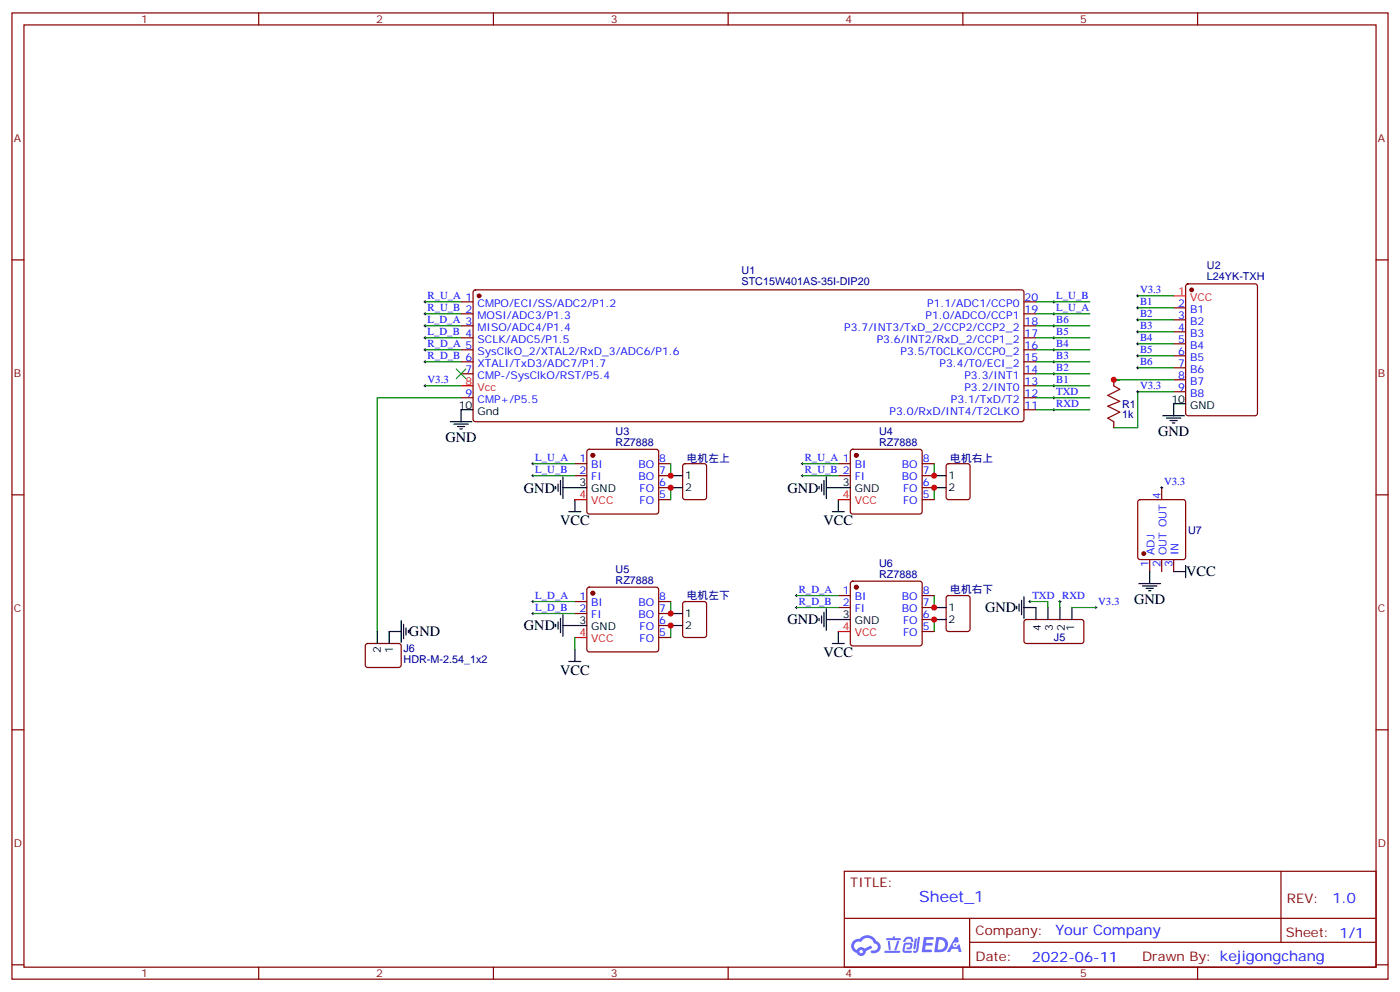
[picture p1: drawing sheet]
<svg xmlns="http://www.w3.org/2000/svg" width="412mm" height="292mm" viewBox="0 0 412 292" stroke-linecap="round" stroke-linejoin="round" font-family="sans-serif">
<g fill="none" stroke="#870000" stroke-width=".35">
<path d="M3.5 3.8h405.4v284.3h-405.4zM7.1 7.3h398.2v277.3h-398.2zM76.2 3.8v3.5M145.3 3.8v3.5M214.5 3.8v3.5M283.6 3.8v3.5M352.8 3.8v3.5M3.5 76.5h3.6M405.3 76.5h3.6M3.5 145.6h3.6M405.3 145.6h3.6M3.5 214.8h3.6"/>
<path d="M405.3 214.8h3.6M248.7 256.4h156.6v28.2h-156.6zM377.3 256.4v20.9M248.7 270.2h156.5M285.6 277.3h119.6M285.6 270.2v14.2M3.5 283.9h3.6M76.2 284.6v3.5M145.3 284.6v3.5M214.5 284.6v3.5M283.6 284.6v3.5M352.8 284.6v3.5"/>
<path d="M405.3 283.9h3.6"/>
</g>
<g fill="#5487ff">
<path d="M272.1 275.7h2.6l.3 .2-.1 .6h-2l-.1 1h1.6l.4 .4-.4 .4h-1.7l-.2 1.1 1.8 .1 .3 .3-.2 .4h-2.9z"/>
<path d="M281.4 275.8h.7l.4 1.3-.7 .3a.74 .74 0 0 0-1.1 .3 .74 .74 0 0 0 .5 1.1 .74 .74 0 0 0 .9-.7l.5-.3 .7 2.4h-.9l-.2-1h-1.9l-.5 1h-.9z"/>
<path d="M269.5 276.2h.6l-.4 2.9a.31 .31 0 0 1-.3 .3 .31 .31 0 0 1-.3-.3z"/>
<path d="M270.4 275.7h.6l-.5 4a.89 .89 0 0 1-.7 .7 .89 .89 0 0 1-.9-.3l1-.5z"/>
<path d="M266.8 275.9l.6-.2 1.2 .1 .5 1.3-.6 .1-.4-.9-1 .1a.95 .95 0 0 1-1 .8l-.1-.2z"/>
<path d="M266.4 277.6l1.8-.2a1.04 1.04 0 0 1 .6 1.1 1.04 1.04 0 0 1-.8 .9h-.7a.29 .29 0 0 1-.3-.4 .29 .29 0 0 1 .3-.2h.7l.2-.8h-1.4l-.4 1.8h1.9a.29 .29 0 0 1 .3 .3 .29 .29 0 0 1-.3 .3h-2l-.4-.3 .2-2.1z"/>
<path d="M260.5 279.8h4.4a.3 .3 0 0 1 .3 .3 .3 .3 0 0 1-.3 .3h-4.3z"/>
<path d="M264.3 276.9h.6l-.5 1.6a1.02 1.02 0 0 1-.7 1.2l-.2-.3z"/>
<path d="M261.5 276.9h.6l.3 2.4-.3 .3-.3-.2z"/>
<path d="M261.1 276.1h1.9l.2-.5h.5l-.1 .5h1.5a.29 .29 0 0 1 .3 .3 .29 .29 0 0 1-.3 .3h-3.9z"/>
<path d="M275.8 275.7l-.6 4.5h1.4a2.27 2.27 0 0 0 2.7-2.3 2.27 2.27 0 0 0-2.7-2.2zM276.6 276.5a1.5 1.5 0 0 1 1.8 1.6 1.5 1.5 0 0 1-1.9 1.3h-.3z"/>
<path d="M251.4 276.9a2.09 2.09 0 0 0 1 3.5 1.37 1.37 0 0 0 1.5 .9 1.37 1.37 0 0 0 1.1-1.4l2-1-.5-.7-1.8 1a1.4 1.4 0 0 0-2.3 .4 1.32 1.32 0 0 1-.6-1.9 1.32 1.32 0 0 1 1.9-.4 2.02 2.02 0 0 1 2-1.3 2.02 2.02 0 0 1 1.8 1.6 1.09 1.09 0 0 1 1.1 1.4 1.09 1.09 0 0 1-1.6 .7 .41 .41 0 0 0-.5 .3 .41 .41 0 0 0 .4 .5 1.89 1.89 0 0 0 2.4-1.2 1.89 1.89 0 0 0-1.2-2.4 2.98 2.98 0 0 0-5-.6l-1 .1zM253.2 280a.52 .52 0 0 1 1 0 .52 .52 0 0 1-1 0z"/>
<circle cx="281.4" cy="278" r=".28"/>
</g>
<g fill="none" stroke="#870000" stroke-width=".35">
<path d="M135.8 88.8h3.5M135.8 92.4h3.5M135.8 95.9h3.5M135.8 99.4h3.5M139.6 85.5l.5-.2 161.1 .1 .4 .6v37.4l-.2 .5-.5 .2h-160.8l-.5-.2-.3-.5v-37.4zM301.6 88.8h3.6M301.6 92.4h3.6M301.6 95.9h3.6M301.6 99.4h3.6M345.7 90.6h3.5M345.7 94.1h3.5M345.7 97.6h3.5"/>
<path d="M349.5 83.7l.5-.2h19.7l.7 .5v37.6l-.4 .7h-20l-.7-.4-.1-37.7zM135.8 102.9h3.5M135.8 106.5h3.5M135.8 110h3.5M135.8 117.1h3.5M301.6 102.9h3.6M301.6 106.5h3.6M301.6 110h3.6M301.6 117.1h3.6M301.6 113.5h3.6M328.1 111.8v1.7M345.7 101.2h3.5"/>
<path d="M345.7 104.7h3.5M345.7 108.2h3.5M345.7 111.8h3.5M345.7 115.3h3.5M169.3 136.5h3.6M169.3 140h3.6M173.1 132.4l.5-.2h19.7l.5 .2 .2 .5v17.7l-.2 .5-.5 .2h-19.7l-.5-.3-.2-.4v-17.7zM194 136.5h3.6M194 140h3.6M201.3 136.7l.5-.2h5.6l.7 .4v9.4l-.4 .7h-5.9l-.7-.4v-9.4zM246.9 136.5h3.6M246.9 140h3.6"/>
<path d="M250.7 132.4l.5-.2h19.7l.5 .2 .2 .5v17.7l-.2 .5-.5 .2h-19.7l-.5-.3-.2-.4v-17.7zM271.6 136.5h3.6M271.6 140h3.6M278.9 136.7l.5-.2h5.6l.7 .4 .1 9.4-.5 .7h-5.9l-.7-.4v-9.4zM301.6 120.6h3.6M328.1 124.1v1.8M194 147h3.6M194 143.5h3.6M271.6 147h3.6M271.6 143.5h3.6M335.4 147.2l.4-.2h12.7l.5 .2 .2 .5v16.3l-.2 .5-.5 .2h-12.7l-.5-.3-.2-.4v-16.3zM342.2 143.5v3.5"/>
<path d="M169.3 177h3.6M173.1 173l.5-.2h19.7l.5 .2 .2 .5v17.6l-.2 .5-.5 .2h-19.7l-.5-.2-.2-.5v-17.6zM194 177h3.6M201.3 177.2l.5-.2h5.6l.7 .5v9.4l-.4 .7h-5.9l-.7-.5v-9.4zM246.9 175.3h3.6M246.9 178.8h3.6M250.7 171.2l.5-.2h19.7l.5 .2 .2 .5v17.7l-.2 .5-.5 .2h-19.7l-.5-.3-.2-.4v-17.7zM271.6 175.3h3.6M271.6 178.8h3.6M278.9 175.5l.5-.2h5.6l.7 .4 .1 9.4-.5 .7h-5.9l-.7-.4v-9.4zM338.7 164.7v3.5M342.2 164.7v3.5"/>
<path d="M345.7 164.7v3.5M107.8 189.6l.5-.2h9.4l.5 .7-.1 5.9-.6 .4h-9.5l-.4-.7v-5.6zM169.3 180.6h3.6M194 180.6h3.6M194 187.6h3.6M194 184.1h3.6M271.6 185.8h3.6M271.6 182.3h3.6M301.9 182.5l.4-.2 16.5 .1 .5 .6-.1 5.9-.6 .5-16.5-.1-.5-.6v-5.7z"/>
</g>
<g fill="#870000" stroke="#870000" stroke-width=".35">
<circle cx="141.1" cy="87.1" r=".53"/>
<circle cx="351" cy="85.3" r=".53"/>
<circle cx="174.6" cy="134" r=".53"/>
<circle cx="252.2" cy="134" r=".53"/>
<circle cx="174.6" cy="174.6" r=".53"/>
<circle cx="252.2" cy="172.8" r=".53"/>
<circle cx="336.9" cy="162.9" r=".53"/>
</g>
<path d="M345.7 87.1h3.5M135.8 113.5h3.5M169.3 147h3.6M246.9 147h3.6M169.3 187.6h3.6M246.9 185.8h3.6" fill="none" stroke="#f00" stroke-width=".35"/>
<g fill="none" stroke="#000" stroke-width=".35">
<path d="M349.2 118.8h-3.5v3.5M132.6 124.1h6.4M133.7 124.8h4.2M134.8 125.5h2.1M135.5 126.2h.7M139.3 120.6h-3.5v3.5M197.6 140h3.5M275.2 140h3.5M342.5 122.3h6.4M343.6 123h4.2M344.7 123.8h2.1M345.4 124.5h.7"/>
<path d="M163.7 143.2v.7M164.4 142.5v2.1M165.1 141.4v4.2M165.8 143.5h7.1M165.8 140.3v6.4M167.6 150.6h3.5M169.3 147v3.6M197.6 143.5h3.5M241.3 143.2v.7M242 142.5v2.1M242.7 141.4v4.2M243.4 143.5h7.1"/>
<path d="M243.4 140.3v6.4M245.2 150.6h3.5M246.9 147v3.6M275.2 143.5h3.5M243.4 179.1v6.4M275.2 178.8h3.5M299.5 178.4v.7M300.2 177.7v2.1M300.9 176.7v4.2M301.6 178.8h3.6v3.5M301.6 175.6v6.4M308.7 178.8v3.5"/>
<path d="M312.2 178.8v3.5M315.7 178.8v3.5M335.5 171.7h6.3M336.5 172.4h4.3M337.6 173.1h2.1M338.3 173.8h.7M338.7 168.2v3.5M345.7 168.2h3.5M349.2 166.4v3.6M111.1 185.8v3.6M118.2 185.8h-3.5v3.6M118.2 182.7v6.3"/>
<path d="M118.9 183.7v4.3M119.6 184.8v2.1M120.3 185.5v.7M163.7 183.7v.7M164.4 183v2.1M165.1 182v4.2M165.8 180.9v6.4M165.8 184.1h7.1M167.6 194.7h3.5M169.3 191.1v3.6M197.6 184.1h3.5M197.6 180.6h3.5"/>
<path d="M241.3 182v.7M242 181.3v2.1M242.7 180.2v4.2M243.4 182.3h7.1M245.2 189.4h3.5M246.9 185.8v3.6M275.2 182.3h3.5"/>
</g>
<g fill="none" stroke="#008700" stroke-width=".35">
<path d="M125.2 88.8h10.6M125.2 92.4h10.6M125.2 95.9h10.6M125.2 99.4h10.6M305.2 92.4h15.8M305.2 88.8h15.8M305.2 95.9h15.8M305.2 99.4h15.8M335.1 90.6h10.6M335.1 94.1h10.6M335.1 97.6h10.6M335.1 87.1h10.6"/>
<path d="M125.2 102.9h10.6M125.2 106.5h10.6M125.2 113.5h10.6M135.8 117.1h-24.7v68.7M305.2 113.5h15.8M305.2 102.9h15.8M305.2 106.5h15.8M305.2 110h15.8M305.2 117.1h15.8M329.8 111.8h-1.7h17.6M335.1 101.2h10.6M335.1 104.7h10.6"/>
<path d="M335.1 108.2h10.6M345.7 115.3h-10.6v10.6h-7M157 136.5h12.3M157 140h12.3M197.6 136.5v3.5M236.4 136.5h10.5M236.4 140h10.5M275.2 136.5v3.5M305.2 120.6h15.8M197.6 143.5v3.5M275.2 143.5v3.5M157 177h12.3"/>
<path d="M197.6 177v3.6M234.6 175.3h12.3M234.6 178.8h12.3M275.2 175.3v3.5M303.4 177h5.3v1.8M312.2 177v1.8M315.7 178.8h7.1M157 180.6h12.3M169.3 187.6v3.5M197.6 184.1v3.5M275.2 182.3v3.5"/>
</g>
<g fill="none" stroke="#000" stroke-width=".29">
<path d="M124.9 92.4h.7M124.9 88.8h.7M124.9 95.9h.7M124.9 99.4h.7M125.2 88.5v.7M125.2 92v.7M125.2 95.5v.7M125.2 99.1v.7M310.1 92.4h.7M310.1 88.8h.7M310.1 95.9h.7M310.1 99.4h.7"/>
<path d="M310.4 88.5v.7M310.4 92v.7M310.4 95.5v.7M310.4 99.1v.7M334.8 90.6h.7M334.8 94.1h.7M334.8 97.6h.7M334.8 87.1h.7M335.1 86.7v.7M335.1 90.2v.7M335.1 93.8v.7M335.1 97.3v.7"/>
<path d="M124.9 102.9h.7M124.9 106.5h.7M124.9 113.5h.7M125.2 102.6v.7M125.2 106.1v.7M125.2 113.2v.7M310.1 102.9h.7M310.1 106.5h.7M310.1 113.5h.7M310.1 110h.7M310.1 117.1h.7M310.4 102.6v.7"/>
<path d="M310.4 106.1v.7M310.4 109.6v.7M310.4 113.2v.7M310.4 116.7v.7M334.8 101.2h.7M334.8 104.7h.7M334.8 108.2h.7M334.8 115.3h.7M335.1 100.8v.7M335.1 104.4v.7M335.1 107.9v.7M335.1 114.9v.7"/>
<path d="M156.6 136.5h.7M156.6 140h.7M157 136.1v.7M157 139.6v.7M236 136.5h.7M236 140h.7M236.4 136.1v.7M236.4 139.6v.7M310.1 120.6h.7M310.4 120.2v.7M341.8 143.5h.7M342.2 143.2v.7"/>
<path d="M156.6 177h.7M157 176.7v.7M234.2 175.3h.7M234.2 178.8h.7M234.6 174.9v.7M234.6 178.4v.7M303 177h.7M303.4 176.7v.7M311.9 177h.7M312.2 176.7v.7M322.4 178.8h.7M322.8 178.4v.7"/>
<path d="M156.6 180.6h.7M157 180.2v.7"/>
</g>
<path d="M328.1 113.5l1.7 1.1-3.5 1.7 3.5 1.8-3.5 1.4 3.5 1.8-3.5 1.7 1.8 1.1" fill="none" stroke="#a10000" stroke-width=".35"/>
<path d="M134.4 108.6l2.8 2.8M137.2 108.6l-2.8 2.8" fill="none" stroke="#3c3" stroke-width=".35"/>
<g fill="#c00">
<circle cx="197.6" cy="140" r=".88"/>
<circle cx="197.6" cy="143.5" r=".88"/>
<circle cx="275.2" cy="143.5" r=".88"/>
<circle cx="275.2" cy="140" r=".88"/>
<circle cx="197.6" cy="184.1" r=".88"/>
<circle cx="197.6" cy="180.6" r=".88"/>
<circle cx="275.2" cy="182.3" r=".88"/>
<circle cx="275.2" cy="178.8" r=".88"/>
<circle cx="328.1" cy="111.8" r=".88"/>
</g>
<text font-size="4.6" fill="#00f" x="270.8" y="265.4">Sheet_1</text>
<g font-size="4.2">
<text x="131.2" y="130.2">GND</text>
<text x="341.1" y="128.4">GND</text>
<text x="154.3" y="144.9">GND</text>
<text x="232" y="144.9">GND</text>
<text x="165" y="154.5">VCC</text>
<text x="242.6" y="154.5">VCC</text>
<text x="349.4" y="169.6">VCC</text>
<text x="334.1" y="177.8">GND</text>
<text x="154.3" y="185.5">GND</text>
<text x="232" y="183.8">GND</text>
<text x="290.2" y="180.2">GND</text>
<text x="120.5" y="187.3">GND</text>
<text x="242.6" y="193.3">VCC</text>
<text x="165" y="198.6">VCC</text>
</g>
<g font-size="4.2" fill="#00f">
<text x="392.5" y="265.7">1.0</text>
<text x="310.9" y="275.2">Your Company</text>
<text x="304" y="283">2022-06-11</text>
</g>
<g font-size="3.9" fill="#800">
<text x="250.5" y="261">TITLE:</text>
<text x="379.1" y="265.7">REV:</text>
<text x="287.4" y="275.2">Company:</text>
<text x="378.7" y="275.8">Sheet: 1/1</text>
<text x="287.4" y="282.9">Date:</text>
<text x="336.4" y="282.9">Drawn By: kejigongchang</text>
</g>
<g font-size="3.2" fill="#800">
<text x="41.6" y="6.8">1</text>
<text x="110.8" y="6.8">2</text>
<text x="179.9" y="6.8">3</text>
<text x="249.1" y="6.8">4</text>
<text x="318.2" y="6.8">5</text>
<text x="4.1" y="41.9">A</text>
<text x="405.9" y="41.9">A</text>
<text x="4.1" y="111.1">B</text>
<text x="405.9" y="111.1">B</text>
<text x="4.1" y="180.2">C</text>
<text x="405.9" y="180.2">C</text>
<text x="4.1" y="249.3">D</text>
<text x="405.9" y="249.3">D</text>
<text x="41.6" y="287.6">1</text>
<text x="110.8" y="287.6">2</text>
<text x="179.9" y="287.6">3</text>
<text x="249.1" y="287.6">4</text>
<text x="318.2" y="287.6">5</text>
</g>
<g font-size="3.2" fill="#000080">
<text x="218.4" y="84">STC15W401AS-35I-DIP20</text>
<text x="218.4" y="80.7">U1</text>
<text x="355.5" y="82.5">L24YK-TXH</text>
<text x="355.5" y="79.3">U2</text>
<text x="330.6" y="119.9">R1</text>
<text x="330.6" y="123.1">1k</text>
<text x="181.3" y="131.2">RZ7888</text>
<text x="181.3" y="128">U3</text>
<text x="258.9" y="131.2">RZ7888</text>
<text x="258.9" y="128">U4</text>
<text x="202.3" y="135.8">电机左上</text>
<text x="279.9" y="135.8">电机右上</text>
<text x="350" y="157">U7</text>
<text x="258.9" y="166.8">U6</text>
<text x="181.3" y="171.7">RZ7888</text>
<text x="181.3" y="168.6">U5</text>
<text x="258.9" y="170">RZ7888</text>
<text x="202.3" y="176.4">电机左下</text>
<text x="279.9" y="174.6">电机右下</text>
<text x="118.9" y="191.9">J6</text>
<text x="310.5" y="188.8">J5</text>
<text x="118.9" y="195.1">HDR-M-2.54_1x2</text>
</g>
<g font-size="3.2" fill="#00f">
<text x="125.9" y="87.9">R_U_A 1</text>
<text x="301.8" y="88.5">20</text>
<text x="311.1" y="87.9">L_U_B</text>
<text x="335.8" y="89.7">B1</text>
<text x="335.8" y="86.2">V3.3</text>
<text x="125.9" y="91.5">R_U_B 2</text>
<text x="125.9" y="95">L_D_A 3</text>
<text x="140.7" y="90.2">CMPO/ECI/SS/ADC2/P1.2</text>
<text x="140.7" y="93.8">MOSI/ADC3/P1.3</text>
<text x="272.6" y="93.8">P1.0/ADCO/CCP1</text>
<text x="273.1" y="90.2">P1.1/ADC1/CCP0</text>
<text x="301.8" y="92">19</text>
<text x="301.8" y="95.5">18</text>
<text x="311.1" y="91.5">L_U_A</text>
<text x="311.1" y="95">B6</text>
<text x="335.8" y="93.2">B2</text>
<text x="347.1" y="90.2">2</text>
<text x="347.1" y="93.8">3</text>
<text x="350.6" y="92">B1</text>
<text x="350.6" y="95.5">B2</text>
<text x="125.9" y="98.5">L_D_B 4</text>
<text x="140.7" y="97.3">MISO/ADC4/P1.4</text>
<text x="140.7" y="100.8">SCLK/ADC5/P1.5</text>
<text x="248.7" y="97.3">P3.7/INT3/TxD_2/CCP2/CCP2_2</text>
<text x="258.3" y="100.8">P3.6/INT2/RxD_2/CCP1_2</text>
<text x="301.8" y="99.1">17</text>
<text x="311.1" y="98.5">B5</text>
<text x="335.8" y="96.8">B3</text>
<text x="335.8" y="100.3">B4</text>
<text x="347.1" y="97.3">4</text>
<text x="347.1" y="100.8">5</text>
<text x="350.6" y="99.1">B3</text>
<text x="125.9" y="102.1">R_D_A 5</text>
<text x="125.9" y="105.6">R_D_B 6</text>
<text x="140.7" y="104.4">SysClkO_2/XTAL2/RxD_3/ADC6/P1.6</text>
<text x="140.7" y="107.9">XTALI/TxD3/ADC7/P1.7</text>
<text x="265.3" y="104.4">P3.5/T0CLKO/CCP0_2</text>
<text x="276.8" y="107.9">P3.4/T0/ECI_2</text>
<text x="301.8" y="102.6">16</text>
<text x="301.8" y="106.1">15</text>
<text x="311.1" y="105.6">B3</text>
<text x="311.1" y="102.1">B4</text>
<text x="335.8" y="103.8">B5</text>
<text x="335.8" y="107.4">B6</text>
<text x="347.1" y="104.4">6</text>
<text x="347.1" y="107.9">7</text>
<text x="350.6" y="102.6">B4</text>
<text x="350.6" y="106.1">B5</text>
<text x="125.9" y="112.6">V3.3</text>
<text x="137.2" y="109.6">7</text>
<text x="140.7" y="111.4">CMP-/SysClkO/RST/P5.4</text>
<text x="284.1" y="111.4">P3.3/INT1</text>
<text x="301.8" y="109.6">14</text>
<text x="301.8" y="113.2">13</text>
<text x="311.1" y="112.6">B1</text>
<text x="311.1" y="109.1">B2</text>
<text x="347.1" y="111.4">8</text>
<text x="350.6" y="109.6">B6</text>
<text x="350.6" y="113.2">B7</text>
<text x="137.2" y="116.7">9</text>
<text x="140.7" y="118.5">CMP+/P5.5</text>
<text x="280.1" y="118.5">P3.1/TxD/T2</text>
<text x="284.1" y="114.9">P3.2/INT0</text>
<text x="301.8" y="116.7">12</text>
<text x="311.1" y="116.2">TXD</text>
<text x="311.1" y="119.7">RXD</text>
<text x="335.8" y="114.4">V3.3</text>
<text x="347.1" y="114.9">9</text>
<text x="350.6" y="116.7">B8</text>
<text x="262" y="122">P3.0/RxD/INT4/T2CLKO</text>
<text x="301.8" y="120.2">11</text>
<text x="157.7" y="135.6">L_U_A</text>
<text x="170.7" y="136.1">1</text>
<text x="174.2" y="137.9">BI</text>
<text x="188" y="137.9">BO</text>
<text x="194.2" y="136.1">8</text>
<text x="237.1" y="135.6">R_U_A 1</text>
<text x="251.8" y="137.9">BI</text>
<text x="265.7" y="137.9">BO</text>
<text x="271.8" y="136.1">8</text>
<text x="157.7" y="139.1">L_U_B</text>
<text x="170.7" y="139.6">2</text>
<text x="174.2" y="141.4">FI</text>
<text x="188" y="141.4">BO</text>
<text x="194.2" y="143.2">6</text>
<text x="194.2" y="139.6">7</text>
<text x="237.1" y="139.1">R_U_B 2</text>
<text x="251.8" y="141.4">FI</text>
<text x="265.7" y="141.4">BO</text>
<text x="271.8" y="143.2">6</text>
<text x="271.8" y="139.6">7</text>
<text x="342.9" y="142.6">V3.3</text>
<text x="188.4" y="148.4">FO</text>
<text x="188.4" y="144.9">FO</text>
<text x="194.2" y="146.7">5</text>
<text x="266" y="148.4">FO</text>
<text x="266" y="144.9">FO</text>
<text x="271.8" y="146.7">5</text>
<text x="341.8" y="146.9" transform="rotate(-90 341.8 146.9)">4</text>
<text x="338.3" y="166.9" transform="rotate(-90 338.3 166.9)">1</text>
<text x="340.1" y="163.4" transform="rotate(-90 340.1 163.4)">ADJ</text>
<text x="341.8" y="166.9" transform="rotate(-90 341.8 166.9)">2</text>
<text x="343.6" y="163.4" transform="rotate(-90 343.6 163.4)">OUT OUT</text>
<text x="345.4" y="166.9" transform="rotate(-90 345.4 166.9)">3</text>
<text x="347.1" y="163.4" transform="rotate(-90 347.1 163.4)">IN</text>
<text x="157.7" y="176.1">L_D_A</text>
<text x="157.7" y="179.7">L_D_B</text>
<text x="170.7" y="176.7">1</text>
<text x="174.2" y="178.4">BI</text>
<text x="188" y="178.4">BO</text>
<text x="194.2" y="176.7">8</text>
<text x="235.3" y="174.4">R_D_A</text>
<text x="235.3" y="177.9">R_D_B</text>
<text x="248.3" y="174.9">1</text>
<text x="248.3" y="178.4">2</text>
<text x="251.8" y="176.7">BI</text>
<text x="265.7" y="176.7">BO</text>
<text x="271.8" y="178.4">7</text>
<text x="271.8" y="174.9">8</text>
<text x="304.1" y="176.1">TXD</text>
<text x="312.9" y="176.1">RXD</text>
<text x="323.5" y="177.9">V3.3</text>
<text x="170.7" y="180.2">2</text>
<text x="174.2" y="182">FI</text>
<text x="188" y="182">BO</text>
<text x="188.4" y="185.5">FO</text>
<text x="194.2" y="183.7">6</text>
<text x="194.2" y="180.2">7</text>
<text x="251.8" y="180.2">FI</text>
<text x="265.7" y="180.2">BO</text>
<text x="266" y="183.7">FO</text>
<text x="271.8" y="185.5">5</text>
<text x="271.8" y="182">6</text>
<text x="188.4" y="189">FO</text>
<text x="194.2" y="187.3">5</text>
<text x="266" y="187.3">FO</text>
</g>
<g font-size="3.2" fill="#f00">
<text x="347.1" y="86.7">1</text>
<text x="350.6" y="88.5">VCC</text>
<text x="137.2" y="113.2">8</text>
<text x="140.7" y="114.9">Vcc</text>
<text x="170.7" y="146.7">4</text>
<text x="174.2" y="148.4">VCC</text>
<text x="248.3" y="146.7">4</text>
<text x="251.8" y="148.4">VCC</text>
<text x="248.3" y="185.5">4</text>
<text x="170.7" y="187.3">4</text>
<text x="174.2" y="189">VCC</text>
<text x="251.8" y="187.3">VCC</text>
</g>
<g font-size="3.2">
<text x="345" y="118.5">10</text>
<text x="135.1" y="120.2">10</text>
<text x="140.7" y="122">Gnd</text>
<text x="350.6" y="120.2">GND</text>
<text x="170.7" y="143.2">3</text>
<text x="201.8" y="141">1</text>
<text x="248.3" y="143.2">3</text>
<text x="279.4" y="141">1</text>
<text x="174.2" y="144.9">GND</text>
<text x="201.8" y="144.6">2</text>
<text x="251.8" y="144.9">GND</text>
<text x="279.4" y="144.6">2</text>
<text x="279.4" y="179.8">1</text>
<text x="170.7" y="183.7">3</text>
<text x="174.2" y="185.5">GND</text>
<text x="201.8" y="181.6">1</text>
<text x="201.8" y="185.1">2</text>
<text x="248.3" y="182">3</text>
<text x="251.8" y="183.7">GND</text>
<text x="279.4" y="183.4">2</text>
<text x="306.6" y="185.6" transform="rotate(-90 306.6 185.6)">4</text>
<text x="310.1" y="185.6" transform="rotate(-90 310.1 185.6)">3</text>
<text x="313.6" y="185.6" transform="rotate(-90 313.6 185.6)">2</text>
<text x="316.4" y="185.6" transform="rotate(-90 316.4 185.6)">1</text>
<text x="112.2" y="192.1" transform="rotate(-90 112.2 192.1)">2</text>
<text x="115.7" y="192.1" transform="rotate(-90 115.7 192.1)">1</text>
</g>
</svg>
